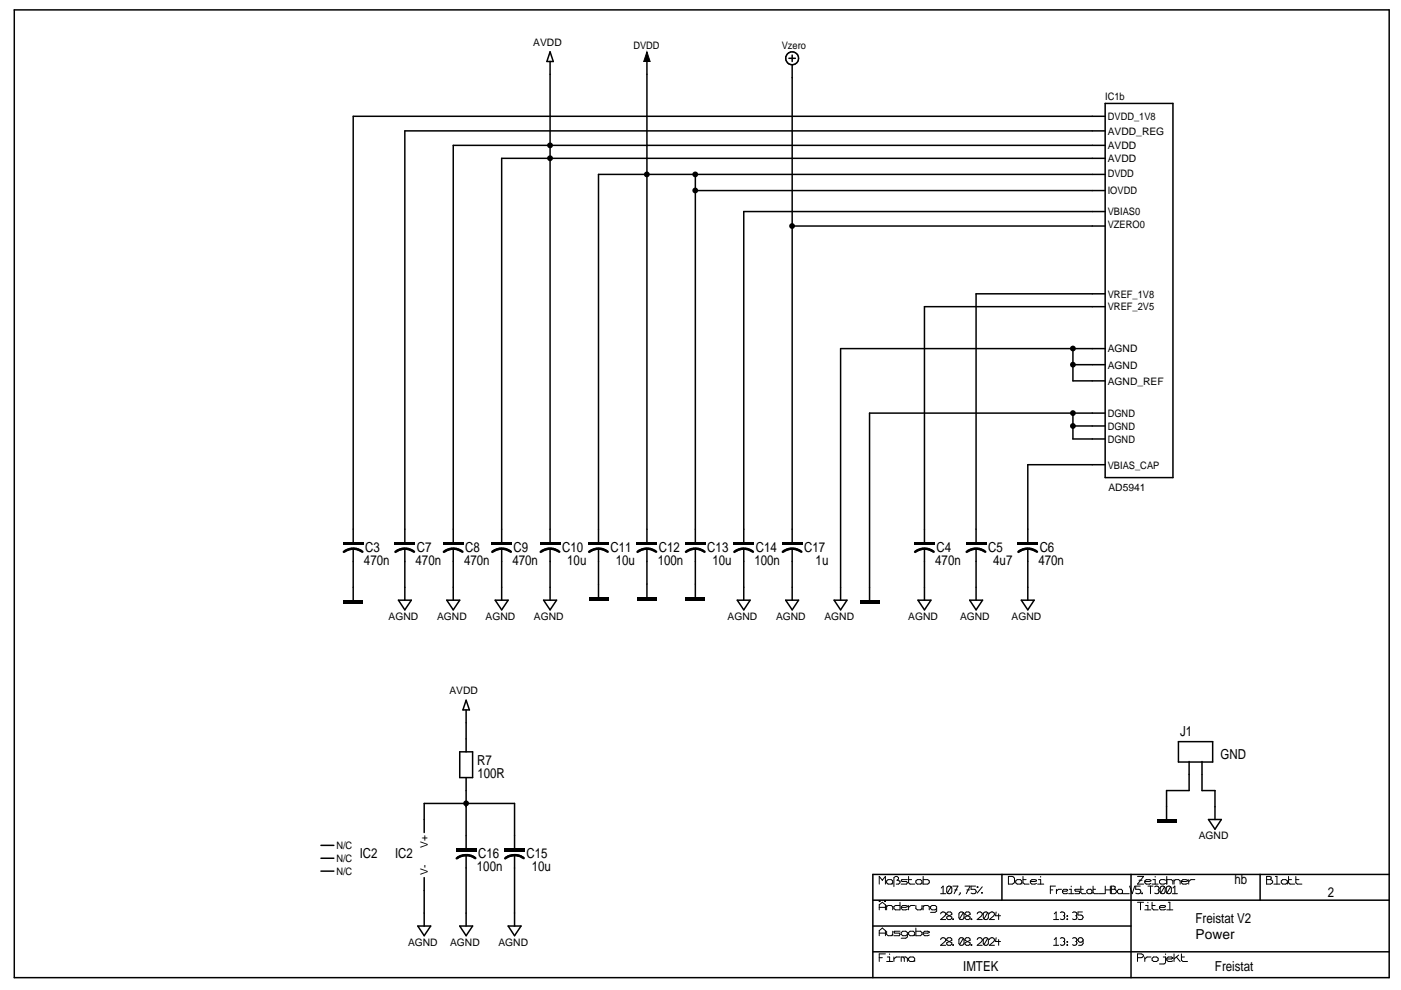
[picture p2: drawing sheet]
<svg xmlns="http://www.w3.org/2000/svg" width="297mm" height="210mm" viewBox="0 0 297 210" stroke-linecap="round" stroke-linejoin="round" font-family="sans-serif">
<g fill="#000">
<path d="M72.7 115h4.3v.6h-4.3zM83.7 115h4.3v.6h-4.3zM93.9 115h4.4v.6h-4.4zM104.2 115h4.3v.6h-4.3zM114.5 115h4.3v.6h-4.3zM124.7 115h4.4v.6h-4.4zM135 115h4.3v.6h-4.3zM145.3 115h4.3v.6h-4.3zM155.5 115h4.4v.6h-4.4zM165.8 115h4.3v.6h-4.3zM193.8 115h4.4v.6h-4.4zM204.8 115h4.3v.6h-4.3z"/>
<path d="M215.8 115h4.2v.6h-4.2zM72.8 127.3h4.1v.6h-4.1zM124.8 126.6h4.1v.7h-4.1zM135.1 126.6h4.1v.7h-4.1zM145.4 126.6h4.1v.7h-4.1zM182.3 127.3h4.1v.6h-4.1zM245.3 173.8h4.1v.7h-4.1zM96.7 179.9h4.3v.7h-4.3zM107 179.9h4.3v.7h-4.3z"/>
<circle cx="116.6" cy="33.5" r=".62"/>
<circle cx="116.6" cy="30.8" r=".62"/>
<circle cx="137.1" cy="37" r=".61"/>
<circle cx="147.4" cy="37" r=".61"/>
<circle cx="147.4" cy="40.4" r=".61"/>
<circle cx="167.9" cy="47.9" r=".61"/>
<circle cx="227.5" cy="77.3" r=".61"/>
<circle cx="227.5" cy="73.9" r=".61"/>
<circle cx="227.5" cy="87.6" r=".61"/>
<circle cx="227.5" cy="90.3" r=".61"/>
<circle cx="98.8" cy="170.3" r=".61"/>
</g>
<g fill="none" stroke="#000" stroke-width=".32">
<path d="M3 2.1h291.5v205.2h-291.5zM116.6 13v102M116.6 11l.7 2h-1.3zM137.2 13v102M167.3 12.4h1.3M168 11.7v1.3M168 13.7v101.3M147.4 37v78M234.3 37h-107.4v78M234.3 24.7h-159.4v90.3M234.3 33.6h-127.9v81.4M234.3 30.8h-138.2v84.2"/>
<path d="M234.3 27.7h-148.5v87.3M234.3 21.9h14.4v79.4h-14.4zM147.4 40.4h86.9M168 47.9h66.3M234.3 44.9h-76.6v70.1M227.5 73.9v6.9h6.8M227.5 77.3h6.8M234.3 73.9h-56.1v53.4M234.3 62.3h-27.4v52.7M234.3 65h-38.3v50M227.5 87.6v5.5h6.8M227.5 90.3h6.8"/>
<path d="M234.3 87.6h-49.9v39.7M234.3 98.5h-16.4v16.5M74.9 116.3v11M85.8 116.3v11M96.1 116.3v11M106.4 116.3v11M116.6 116.3v11M126.9 116.3v10.3M137.2 116.3v10.3M147.4 116.3v10.3M157.7 116.3v11M168 116.3v11"/>
<path d="M196 116.3v11M206.9 116.3v11M217.9 116.3v11M84.5 127.3h2.7l-1.4 2zM94.7 127.3h2.8l-1.4 2zM105 127.3h2.7l-1.3 2zM115.3 127.3h2.7l-1.4 2zM156.3 127.3h2.7l-1.3 2zM166.6 127.3h2.7l-1.3 2zM176.8 127.3h2.8l-1.4 2zM194.6 127.3h2.8l-1.4 2zM205.6 127.3h2.7l-1.4 2z"/>
<path d="M216.5 127.3h2.8l-1.4 2zM97.5 159.4h2.7v5.5h-2.7zM98.8 150.5v8.9M98.8 148.5l.7 2h-1.4zM249.9 157.2h7.2v4.4h-7.2zM68.1 179.2h2.7M89.9 176.5v-6.2h19.2v9.6M98.8 164.9v15M252.1 161.5v6.1h-4.8v6.2M254.8 161.5v6.1h2.8v6.2M256.2 173.8h2.8l-1.4 2zM68.1 184.7h2.7"/>
<path d="M68.1 182h2.7M88.6 196.3h2.7l-1.4 2.1zM89.9 186.1v10.2M97.5 196.3h2.7l-1.4 2.1zM98.8 181.3v15M107.7 196.3h2.8l-1.4 2.1zM109.1 181.3v15M185.1 196.3h54.7M185.1 190.9h109.4M212.4 185.4v5.5M239.8 185.4v21.9M267.2 185.4v5.5"/>
<path d="M294.5 185.4h-109.4v21.9M185.1 201.8h109.4"/>
<circle cx="168" cy="12.4" r="1.37"/>
</g>
<g fill="none" stroke="#000" stroke-width=".53">
<path d="M76.8 117a3.2 3.2 0 0 0-3.9 0M87.8 117a3.2 3.2 0 0 0-4 0M98 117a3.2 3.2 0 0 0-3.9 0M108.3 117a3.2 3.2 0 0 0-3.9 0M118.6 117a3.2 3.2 0 0 0-4 0M128.8 117a3.2 3.2 0 0 0-3.9 0M139.1 117a3.2 3.2 0 0 0-3.9 0M149.4 117a3.2 3.2 0 0 0-4 0M159.6 117a3.2 3.2 0 0 0-3.9 0M169.9 117a3.2 3.2 0 0 0-3.9 0M198 117a3.2 3.2 0 0 0-4 0M208.9 117a3.2 3.2 0 0 0-3.9 0"/>
<path d="M219.9 117a3.2 3.2 0 0 0-4 0M100.8 181.9a3.3 3.3 0 0 0-4 .1M111 181.9a3.3 3.3 0 0 0-3.9 .1"/>
</g>
<path d="M137.2 11l.6 2h-1.3z" fill="#000" stroke="#000" stroke-width=".21"/>
<g fill="none" stroke="#000" stroke-width=".21">
<path d="M186.4 191l.2 .2zM186.4 192.9v-1.1l.7-.5 .6 .5v1.1M186.4 198.4v-1.1l.7-.5 .6 .5v1.1M186.4 197.8h1.3M186.4 192.4h1.3M187.1 186.6l-.7-.8v1.7M187.1 186.6l.6-.8v1.7M187.1 186.5v.1M187.6 191l.1 .2zM188 192v.9M188 197.4v.7l.3 .3h.7l.3-.3M188 192.2l.3-.2h.7l.3 .2v.7"/>
<path d="M189.3 187.2l-.3 .3h-.7l-.3-.3v-.4l.3-.3h.7l.3 .3v.7M189.3 197.4v1M190 187.5h.5l.3-.3v-.3l-.6-.3 .3-.2v-.3l-.3-.3h-.4l-.3 .3v1.9M190.8 197.4h-1.1l-.2 .2 .2 .2h1l.1 .3-.1 .3h-1.2M190.8 191.3v1.6h-1l-.3-.3v-.4l.3-.2h1M191.1 192.4h.9l.4-.2-.4-.2h-.6l-.3 .2v.4l.3 .3 1-.1M192.4 198.1l-.4 .3h-.6l-.3-.3v-.4l.3-.3h.6l.4 .3v.9l-.4 .3h-.9M192.4 186.5h-1.2l-.1 .1 .1 .3h1l.2 .3-.2 .3h-1.1M192.6 185.8v1.4l.4 .3h.9M192.6 192v.9M192.6 186.5h.7M193.9 198.1l-.3 .3h-.6l-.4-.3v-.4l.4-.3h.6l.3 .3v.7"/>
<path d="M193.9 192h-.8l-.5 .4M194.2 196.8v1.6h1l.3-.3v-.4l-.3-.3h-1M194.2 192v.6l.3 .3h.7l.3-.3M195.5 187.2l-.3 .3h-.7l-.3-.3v-.4l.3-.3h.7l.3 .3v.7M195.5 192v.9M195.7 197.8l1.3-.1v-.1l-.3-.2h-.6l-.4 .3v.4l.4 .3 .9-.2M195.7 185.8v1.7h1l.3-.3v-.4l-.3-.3h-1M195.7 192v.9M195.7 192.2l.4-.2h.6l.3 .2v.7M198.6 192.6l-.4 .3h-.6l-.3-.3v-.4l.3-.2h.6l.4 .2v1l-.4 .2h-.9M199.4 199.2a.52 .52 0 0 1 .8-.4 .52 .52 0 0 1 .2 .8l-1 .8h1.1M199.4 193.8a.52 .52 0 0 1 .8-.4 .52 .52 0 0 1 .2 .8l-1 .8h1.1"/>
<path d="M199.4 189.5h1.1M199.6 188.3l.4-.4v1.6M200.7 199.1l.3-.3h.5l.3 .3v.3l-1.1 .5v.3l.3 .2h.5l.3-.2v-.3l-1.1-.5zM200.7 193.6l.3-.2h.5l.3 .2v.3l-1.1 .5v.3l.3 .3h.5l.3-.3v-.3l-1.1-.5zM201.7 188l.1 .3v.8a.58 .58 0 0 1-.9 .3M201.7 188a.55 .55 0 0 0-1 .3l.2 1.1M201.7 188l-.8 1.4M202 194.8l.1 .2zM202 187.9h1.1l-.8 1.6M202.4 188.7h.5M203.6 189.2v.3l-.3 .3M204.3 198.9l.1 1.1a.58 .58 0 0 1-1 .3"/>
<path d="M204.3 198.9a.58 .58 0 0 0-1 .3l.1 1.1M204.3 193.5a.58 .58 0 0 0-1 .3l.1 1M204.3 193.5l.1 1.1a.58 .58 0 0 1-1 .2M204.3 198.9l-.9 1.4M204.3 193.5l-.9 1.3M204.6 193.6l.3-.2h.5l.3 .2v.3l-1.1 .5v.3l.3 .3h.5l.3-.3v-.3l-1.1-.5zM204.6 187.9h1.1l-.8 1.6M204.9 198.8h.5l.3 .3v.3l-1.1 .5v.3l.3 .2h.5l.3-.2v-.3l-1.1-.5v-.3zM205 188.7h.5M205.9 194.8l.1 .2zM206.8 187.9h-.9v.7h.7l.4 .4-.2 .4-.2 .1-.7-.1M207.2 199.2a.55 .55 0 0 1 .6-.4 .55 .55 0 0 1 .5 .6l-1.1 1h1.1"/>
<path d="M207.2 193.8a.55 .55 0 0 1 .6-.5 .55 .55 0 0 1 .5 .6l-1.1 1.1h1.1M207.2 188l.1 .2zM208.1 189.2l.2 .2zM208.3 188l-1.1 1.4M209.4 198.9l.1 1.1a.57 .57 0 0 1-.9 .3M209.4 198.9a.58 .58 0 0 0-.9 .3v.8l.1 .3M209.4 193.5a.58 .58 0 0 0-.9 .3v.8l.1 .2M209.4 193.5l.1 1.1a.57 .57 0 0 1-.9 .2M209.4 198.9l-.8 1.4M209.4 193.5l-.8 1.3M209.8 199.2a.55 .55 0 0 1 .6-.4 .55 .55 0 0 1 .4 .6l-1 1h1M209.8 193.8a.55 .55 0 0 1 .6-.5 .55 .55 0 0 1 .4 .6l-1 1.1h1"/>
<path d="M211.2 198.8l-.1 .8h1M211.2 193.4l-.1 .8h1M211.7 193.8v1.2M211.7 199.2v1.2M213.8 185.8l1.1 .2 .2 .2v.8l-.2 .3-1.1 .2zM216.6 187.2l-.3 .3h-.6l-.4-.3v-.4l.4-.3h.6l.3 .3v.7M216.9 185.8v1.4l.3 .3h1M216.9 186.5h.7M218.5 186.9l1.3-.1v-.2l-.4-.1h-.6l-.3 .3v.4l.3 .3 1-.2M220 187.5h1.3M220.2 186.5h.4v1M220.6 185.8v.2"/>
<path d="M222.7 188.7h.5M223.4 195h1.1M223.5 193.8l.4-.4v1.6M223.5 199.2l.4-.4v1.6M223.8 187.9h-1.1v1.6M224 188.6v.9M224.8 198.9a.55 .55 0 0 1 .6-.1 .55 .55 0 0 1 .3 .6l-.1 .2M224.8 193.5a.55 .55 0 0 1 .6-.1 .55 .55 0 0 1 .3 .5l-.1 .3M225.1 188.6h-.7l-.4 .4M225.3 189l1.1-.2-.3-.2h-.5l-.3 .2v.4l.3 .3 .8-.1M225.5 199.6h.1M225.5 194.2h.1"/>
<path d="M225.6 199.6l.1 .4a.57 .57 0 0 1-.9 .3M225.6 194.2l.1 .4a.57 .57 0 0 1-.9 .2M226.2 199.6l.2 .2zM226.2 194.2l.2 .1zM226.2 194.8l.2 .2zM226.6 189.5h1M226.7 188.6h.4v.9M227.1 187.9v.1M227.4 198.9a.55 .55 0 0 1 .6-.1 .55 .55 0 0 1 .3 .6l-.1 .2M227.4 193.5a.55 .55 0 0 1 .6-.1 .55 .55 0 0 1 .3 .5l-.1 .3M228.1 199.6h.1M228.1 194.2h.1"/>
<path d="M228.2 199.6l.1 .4a.57 .57 0 0 1-.9 .3M228.2 194.2l.1 .4a.57 .57 0 0 1-.9 .2M228.9 188.6h-.9l-.1 .1 .1 .3h.8l.1 .2-.1 .3h-.9M229.2 188.6h.5M229.2 187.9v1.3l.2 .3h.8M229.5 193.4h-.9v.6h.6l.4 .4-.1 .4-.3 .2-.6-.2M229.6 199.4a.55 .55 0 0 1-.6 .4 .55 .55 0 0 1-.4-.6 .56 .56 0 0 1 .5-.4 .56 .56 0 0 1 .5 .4v.8l-.1 .3-.8 .1M231.5 189.2l-.2 .3h-.6l-.3-.3v-.4l.3-.2h.6l.2 .2v.7M231.8 188.6h.5M231.8 187.9v1.3l.2 .3h.8M232.9 189.5h1.4M234.3 188.7h1.1"/>
<path d="M234.3 187.9v1.6M235.4 187.9v1.6M235.6 187.9l.8 .1-.1 .6 .4 .4-.1 .4-1 .1zM235.6 188.6h.7M238 189.2l-.3 .3h-.5l-.3-.3v-.4l.3-.2h.5l.3 .2v.7M238.1 189.5h1.3M239.5 187.9l.6 1.6 .5-1.6M241.2 191.3h1.3M241.2 185.8h1.3l-1.3 1.7h1.3M241.5 186.6h.6M241.7 187.9h-.9v.7h.7l.4 .4-.2 .4-.2 .1-.7-.1M241.8 191.3v1.6"/>
<path d="M242.1 189.4l.1 .1zM242.7 192.9h1.3M242.7 186.9l1.3-.1v-.2l-.3-.1h-.7l-.3 .3v.4l.3 .3 1-.2M242.9 192h.5v.9M243.4 187.9h1.1M243.4 191.3v.1M243.9 187.9v1.6M244.3 192h.6M244.3 191.3v1.3l.3 .3h1M244.3 187.5h1.3M244.4 186.5h.5v1M244.8 188a.54 .54 0 0 1 .6-.1 .54 .54 0 0 1 .3 .5l-.1 .3"/>
<path d="M244.9 185.8v.2M245.5 188.7h.1M245.6 188.7l.1 .4a.57 .57 0 0 1-.9 .3M245.8 192.4h1l.3-.2-.3-.2h-.7l-.3 .2v.4l.3 .3 1-.1M246.9 188a.55 .55 0 0 0-.9 .3l.1 1.1M246.9 188l.1 1.1a.57 .57 0 0 1-.9 .3M246.9 188l-.8 1.4M247.1 186.6l-1-.1-.3 .3v.4l.3 .3 1-.2M247.4 192.9h1.3M247.4 185.8v1.7M247.4 186.5h.9l.4 .3v.7M247.7 191.3h.3v1.6"/>
<path d="M248.2 188a.55 .55 0 0 0-.9 .3l.1 1.1M248.2 188l.1 .3v.8a.59 .59 0 0 1-.9 .3M248.2 188l-.8 1.4M248.6 189.5h1M248.7 188.3l.4-.4v1.6M248.9 186.5v1M248.9 186.8l.4-.3h.6l.3 .3v.7M250.5 186.9l1.3-.1v-.2l-.4-.1h-.6l-.3 .3v.4l.3 .3 1-.2M252 186.5v1M253.3 186.5h-.8l-.5 .4M268.5 185.8l1 .2-.2 .5 .5 .4-.1 .4-1.2 .2zM268.5 186.5h.8"/>
<path d="M270.1 187.5h1.3M270.4 185.8h.3v1.7M272.9 187.2l-.3 .3h-.6l-.3-.3v-.4l.3-.3h.6l.3 .3v.7M273.2 185.8v1.4l.3 .3h1M273.2 186.5h.6M274.7 185.8v1.4l.4 .3h.9M274.7 186.5h.7M186.4 203.1h.7M187.7 202.2h-1.3v1.7M188 203.9h1.3M188.1 202.9h.5v1M188.6 202.2v.2"/>
<path d="M189.5 202.9v1M190.8 202.9h-.8l-.5 .4M191.1 203.9v-1h.9l.4 .3v.7M191.4 202.9l.3 .3v.7M193.9 203.6l-.3 .3h-.6l-.4-.3v-.4l.4-.3h.6l.3 .3v.7M202 200.3l.1 .1zM205.9 200.3l.1 .1zM223.4 200.4h1.1M226.2 200.3l.2 .1zM241.2 203.1h.8l.5-.5-.5-.4h-.8v1.7M242.7 202.9v1M244 202.9h-.8l-.5 .4"/>
<path d="M244.3 203.2l.3-.3h.6l.4 .3v.4l-.4 .3h-.6l-.3-.3zM246.6 202.9h.5v1.2l-.3 .3h-1M247.1 202.2v.2M247.4 203.3h.9l.4-.1-.4-.3h-.6l-.3 .3v.4l.3 .3 1-.2M248.9 202.2v1.7M249.4 202.9l.8 1M249.9 202.5l-1 .8M250.5 202.9h.6M250.5 202.2v1.4l.3 .3h1"/>
</g>
<g font-size="2.9">
<text x="77.2" y="119.7">470n</text>
<text x="77.4" y="117">C3</text>
<text x="88.1" y="119.7">470n</text>
<text x="88.4" y="117">C7</text>
<text x="98.4" y="119.7">470n</text>
<text x="98.6" y="117">C8</text>
<text x="108.6" y="119.7">470n</text>
<text x="108.9" y="117">C9</text>
<text x="119.2" y="117">C10</text>
<text x="120.3" y="119.7">10u</text>
<text x="129.4" y="117">C11</text>
<text x="130.5" y="119.7">10u</text>
<text x="139.4" y="119.7">100n</text>
<text x="139.7" y="117">C12</text>
<text x="150" y="117">C13</text>
<text x="151" y="119.7">10u</text>
<text x="160" y="119.7">100n</text>
<text x="160.2" y="117">C14</text>
<text x="170.5" y="117">C17</text>
<text x="172.9" y="119.7">1u</text>
<text x="198.3" y="119.7">470n</text>
<text x="198.5" y="117">C4</text>
<text x="209.5" y="117">C5</text>
<text x="210.6" y="119.7">4u7</text>
<text x="220.2" y="119.7">470n</text>
<text x="220.4" y="117">C6</text>
<text x="250.2" y="156.1">J1</text>
<text x="258.8" y="160.9">GND</text>
<text x="101.2" y="162.2">R7</text>
<text x="101.2" y="165">100R</text>
<text x="76.3" y="182">IC2</text>
<text x="83.8" y="182">IC2</text>
<text x="101.1" y="184.7">100n</text>
<text x="101.4" y="182">C16</text>
<text x="111.7" y="182">C15</text>
<text x="112.7" y="184.7">10u</text>
<text x="261.7" y="187.5">hb</text>
<text x="281.5" y="190.2">2</text>
<text x="253.5" y="195.6">Freistat V2</text>
<text x="253.5" y="199.1">Power</text>
<text x="204.2" y="205.9">IMTEK</text>
<text x="257.6" y="205.9">Freistat</text>
</g>
<g font-size="2.2">
<text x="113.1" y="9.7">AVDD</text>
<text x="134.3" y="10.4">DVDD</text>
<text x="165.8" y="10.4">Vzero</text>
<text x="234.3" y="21.3">IC1b</text>
<text x="234.9" y="25.5">DVDD_1V8</text>
<text x="234.9" y="28.6">AVDD_REG</text>
<text x="234.9" y="31.6">AVDD</text>
<text x="234.9" y="34.4">AVDD</text>
<text x="234.9" y="41.2">IOVDD</text>
<text x="234.9" y="37.4">DVDD</text>
<text x="234.9" y="45.7">VBIAS0</text>
<text x="234.9" y="48.4">VZERO0</text>
<text x="234.9" y="63.1">VREF_1V8</text>
<text x="234.9" y="65.8">VREF_2V5</text>
<text x="234.9" y="74.7">AGND</text>
<text x="234.9" y="81.6">AGND_REF</text>
<text x="234.9" y="78.1">AGND</text>
<text x="234.9" y="88.4">DGND</text>
<text x="234.9" y="93.9">DGND</text>
<text x="234.9" y="91.1">DGND</text>
<text x="234.9" y="99.3">VBIAS_CAP</text>
<text x="235" y="104">AD5941</text>
<text x="82.4" y="131.5">AGND</text>
<text x="92.7" y="131.5">AGND</text>
<text x="102.9" y="131.5">AGND</text>
<text x="113.2" y="131.5">AGND</text>
<text x="154.3" y="131.5">AGND</text>
<text x="164.5" y="131.5">AGND</text>
<text x="174.8" y="131.5">AGND</text>
<text x="192.6" y="131.5">AGND</text>
<text x="203.5" y="131.5">AGND</text>
<text x="214.5" y="131.5">AGND</text>
<text x="95.3" y="147.2">AVDD</text>
<text x="90.7" y="179.7" transform="rotate(-90 90.7 179.7)">V+</text>
<text x="254.2" y="178">AGND</text>
<text x="71.3" y="185.5">N/C</text>
<text x="71.3" y="182.8">N/C</text>
<text x="71.3" y="180">N/C</text>
<text x="90.7" y="185.5" transform="rotate(-90 90.7 185.5)">V-</text>
<text x="86.5" y="200.6">AGND</text>
<text x="95.4" y="200.6">AGND</text>
<text x="105.7" y="200.6">AGND</text>
</g>
</svg>
